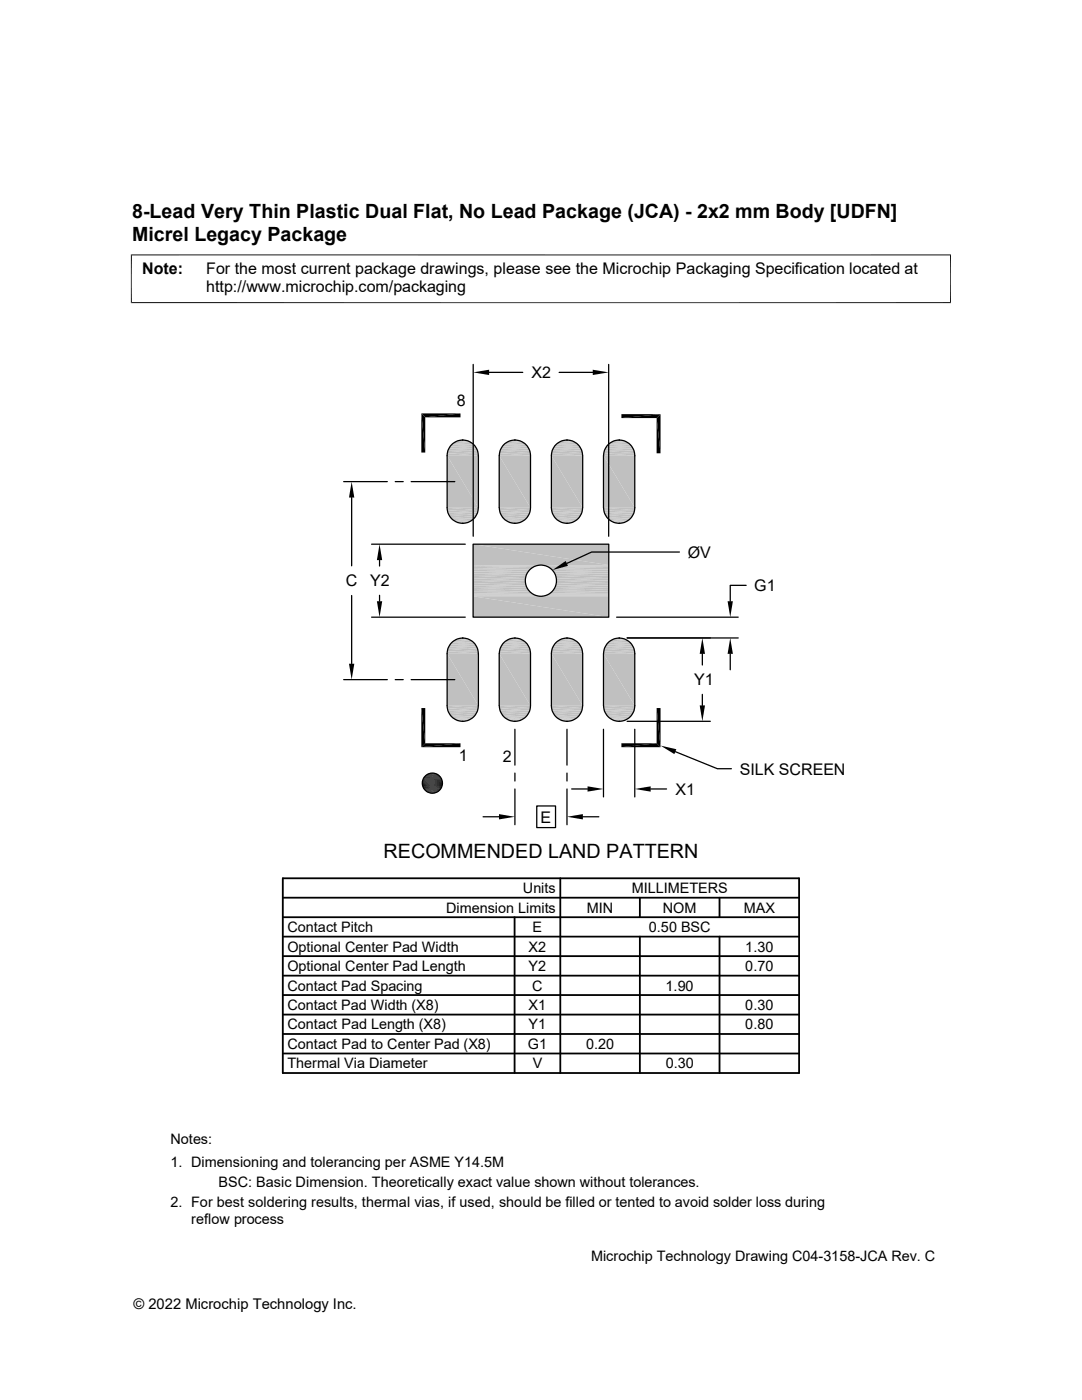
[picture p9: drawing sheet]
<svg xmlns="http://www.w3.org/2000/svg" width="216mm" height="279mm" viewBox="0 0 216 279" stroke-linecap="round" stroke-linejoin="round" font-family="sans-serif">
<g fill="#c0c0c0">
<path d="M91.8 87.8h1z"/>
<path d="M102.3 87.8h.9z"/>
<path d="M112.6 87.8h1z"/>
<path d="M123.1 87.8h.9z"/>
<path d="M122.6 88l.5-.2 1.4 .2z"/>
<path d="M123.1 87.8l1.4 .2z"/>
<path d="M112.2 88l.4-.2 1.5 .2z"/>
<path d="M112.6 87.8l1.5 .2z"/>
<path d="M101.8 88l.5-.2 1.4 .2z"/>
<path d="M102.3 87.8l1.4 .2z"/>
<path d="M91.4 88l.4-.2 1.5 .2z"/>
<path d="M91.8 87.8l1.5 .2z"/>
</g>
<path d="M90.9 88.1h2.8M101.3 88.1h2.9M111.7 88.1h2.9M122.1 88.1h2.9" fill="none" stroke="#c0c0c0" stroke-width=".2"/>
<path d="M90.5 88.3h3.7M100.9 88.3h3.7M111.3 88.3h3.7M121.7 88.3h3.7" fill="none" stroke="#c0c0c0" stroke-width=".25"/>
<path d="M90.1 88.6h4.4M100.5 88.6h4.4M110.9 88.6h4.5M121.3 88.6h4.5" fill="none" stroke="#c0c0c0" stroke-width=".32"/>
<path d="M89.8 88.9h5M100.2 88.9h5.1M110.6 88.9h5.1M121 88.9h5.1" fill="none" stroke="#c0c0c0" stroke-width=".36"/>
<path d="M89.6 89.3h5.5M99.9 89.3h5.6M110.4 89.3h5.5M120.8 89.3h5.5" fill="none" stroke="#c0c0c0" stroke-width=".42"/>
<path d="M89.4 89.7h5.9M99.8 89.7h5.9M110.2 89.7h5.9M120.6 89.7h5.9" fill="none" stroke="#c0c0c0" stroke-width=".44"/>
<g fill="#c0c0c0">
<path d="M120.6 90l6 .4h-6.1z"/>
<path d="M120.6 90h5.9l.1 .4z"/>
<path d="M110.2 90l6 .4h-6.1z"/>
<path d="M110.2 90h5.9l.1 .4z"/>
<path d="M99.8 90l6 .4h-6.1z"/>
<path d="M99.8 90h5.9l.1 .4z"/>
<path d="M89.4 90l6 .4h-6.2z"/>
<path d="M89.4 90h5.9l.1 .4z"/>
<path d="M120.5 90.4l6.2 .5h-6.3z"/>
<path d="M120.5 90.4h6.1l.1 .5z"/>
<path d="M110.1 90.4l6.2 .5h-6.3z"/>
<path d="M110.1 90.4h6.1l.1 .5z"/>
<path d="M99.7 90.4l6.2 .5h-6.3z"/>
<path d="M99.7 90.4h6.1l.1 .5z"/>
<path d="M89.2 90.4l6.3 .5h-6.3z"/>
<path d="M89.2 90.4h6.2l.1 .5z"/>
<path d="M120.4 90.9l6.3 10.4h-6.3z"/>
<path d="M120.4 90.9h6.3v10.4z"/>
<path d="M110 90.9l6.3 10.4h-6.3z"/>
<path d="M110 90.9h6.3v10.4z"/>
<path d="M99.6 90.9l6.3 10.4h-6.3z"/>
<path d="M99.6 90.9h6.3v10.4z"/>
<path d="M89.2 90.9l6.3 10.4h-6.3z"/>
<path d="M89.2 90.9h6.3v10.4z"/>
<path d="M120.4 101.3l6.2 .5h-6.1z"/>
<path d="M120.4 101.3h6.3l-.1 .5z"/>
<path d="M110 101.3l6.2 .5h-6.1z"/>
<path d="M110 101.3h6.3l-.1 .5z"/>
<path d="M99.6 101.3l6.2 .5h-6.1z"/>
<path d="M99.6 101.3h6.3l-.1 .5z"/>
<path d="M89.2 101.3l6.2 .5h-6.2z"/>
<path d="M89.2 101.3h6.3l-.1 .5z"/>
<path d="M120.5 101.8l6 .5h-5.9z"/>
<path d="M120.5 101.8h6.1l-.1 .5z"/>
<path d="M110.1 101.8l6 .5h-5.9z"/>
<path d="M110.1 101.8h6.1l-.1 .5z"/>
<path d="M99.7 101.8l6 .5h-5.9z"/>
<path d="M99.7 101.8h6.1l-.1 .5z"/>
<path d="M89.2 101.8l6.1 .5h-5.9z"/>
<path d="M89.2 101.8h6.2l-.1 .5z"/>
</g>
<path d="M89.4 102.5h5.9M99.8 102.5h5.9M110.2 102.5h5.9M120.6 102.5h5.9" fill="none" stroke="#c0c0c0" stroke-width=".44"/>
<path d="M89.6 103h5.5M99.9 103h5.6M110.4 103h5.5M120.8 103h5.5" fill="none" stroke="#c0c0c0" stroke-width=".42"/>
<path d="M89.8 103.3h5M100.2 103.3h5.1M110.6 103.3h5.1M121 103.3h5.1" fill="none" stroke="#c0c0c0" stroke-width=".36"/>
<path d="M90.1 103.7h4.4M100.5 103.7h4.4M110.9 103.7h4.5M121.3 103.7h4.5" fill="none" stroke="#c0c0c0" stroke-width=".32"/>
<path d="M90.5 104h3.7M100.9 104h3.7M111.3 104h3.7M121.7 104h3.7" fill="none" stroke="#c0c0c0" stroke-width=".28"/>
<path d="M90.9 104.2h2.8M101.3 104.2h2.9M111.7 104.2h2.9M122.1 104.2h2.9" fill="none" stroke="#c0c0c0" stroke-width=".2"/>
<g fill="#c0c0c0">
<path d="M91.8 104.4h1z"/>
<path d="M102.3 104.4h.9z"/>
<path d="M112.6 104.4h1z"/>
<path d="M123.1 104.4h.9z"/>
<path d="M122.6 104.3l1.4 .1z"/>
<path d="M122.6 104.3h1.9l-.5 .1z"/>
<path d="M112.2 104.3l1.4 .1z"/>
<path d="M112.2 104.3h1.9l-.5 .1z"/>
<path d="M101.8 104.3l1.4 .1z"/>
<path d="M101.8 104.3h1.9l-.5 .1z"/>
<path d="M91.4 104.3l1.4 .1z"/>
<path d="M91.4 104.3h1.9l-.5 .1z"/>
<path d="M91.8 127.4h1z"/>
<path d="M102.3 127.4h.9z"/>
<path d="M112.6 127.4h1z"/>
<path d="M123.1 127.4h.9z"/>
<path d="M122.6 127.5l.5-.1 1.4 .1z"/>
<path d="M123.1 127.4l1.4 .1z"/>
<path d="M112.2 127.5l.4-.1 1.5 .1z"/>
<path d="M112.6 127.4l1.5 .1z"/>
<path d="M101.8 127.5l.5-.1 1.4 .1z"/>
<path d="M102.3 127.4l1.4 .1z"/>
<path d="M91.4 127.5l.4-.1 1.5 .1z"/>
<path d="M91.8 127.4l1.5 .1z"/>
</g>
<path d="M90.9 127.6h2.8M101.3 127.6h2.9M111.7 127.6h2.9M122.1 127.6h2.9" fill="none" stroke="#c0c0c0" stroke-width=".2"/>
<path d="M90.5 127.8h3.7M100.9 127.8h3.7M111.3 127.8h3.7M121.7 127.8h3.7" fill="none" stroke="#c0c0c0" stroke-width=".28"/>
<path d="M90.1 128.1h4.4M100.5 128.1h4.4M110.9 128.1h4.5M121.3 128.1h4.5" fill="none" stroke="#c0c0c0" stroke-width=".32"/>
<path d="M89.8 128.4h5M100.2 128.4h5.1M110.6 128.4h5.1M121 128.4h5.1" fill="none" stroke="#c0c0c0" stroke-width=".36"/>
<path d="M89.6 128.8h5.5M99.9 128.8h5.6M110.4 128.8h5.5M120.8 128.8h5.5" fill="none" stroke="#c0c0c0" stroke-width=".42"/>
<path d="M89.4 129.3h5.9M99.8 129.3h5.9M110.2 129.3h5.9M120.6 129.3h5.9" fill="none" stroke="#c0c0c0" stroke-width=".44"/>
<g fill="#c0c0c0">
<path d="M120.6 129.5l6 .5h-6.1z"/>
<path d="M120.6 129.5h5.9l.1 .5z"/>
<path d="M110.2 129.5l6 .5h-6.1z"/>
<path d="M110.2 129.5h5.9l.1 .5z"/>
<path d="M99.8 129.5l6 .5h-6.1z"/>
<path d="M99.8 129.5h5.9l.1 .5z"/>
<path d="M89.4 129.5l6 .5h-6.2z"/>
<path d="M89.4 129.5h5.9l.1 .5z"/>
<path d="M120.5 130l6.2 .5h-6.3z"/>
<path d="M120.5 130h6.1l.1 .5z"/>
<path d="M110.1 130l6.2 .5h-6.3z"/>
<path d="M110.1 130h6.1l.1 .5z"/>
<path d="M99.7 130l6.2 .5h-6.3z"/>
<path d="M99.7 130h6.1l.1 .5z"/>
<path d="M89.2 130l6.3 .5h-6.3z"/>
<path d="M89.2 130h6.2l.1 .5z"/>
<path d="M120.4 130.5l6.3 10.3h-6.3z"/>
<path d="M120.4 130.5h6.3v10.3z"/>
<path d="M110 130.5l6.3 10.3h-6.3z"/>
<path d="M110 130.5h6.3v10.3z"/>
<path d="M99.6 130.5l6.3 10.3h-6.3z"/>
<path d="M99.6 130.5h6.3v10.3z"/>
<path d="M89.2 130.5l6.3 10.3h-6.3z"/>
<path d="M89.2 130.5h6.3v10.3z"/>
<path d="M120.4 140.8l6.2 .5h-6.1z"/>
<path d="M120.4 140.8h6.3l-.1 .5z"/>
<path d="M110 140.8l6.2 .5h-6.1z"/>
<path d="M110 140.8h6.3l-.1 .5z"/>
<path d="M99.6 140.8l6.2 .5h-6.1z"/>
<path d="M99.6 140.8h6.3l-.1 .5z"/>
<path d="M89.2 140.8l6.2 .5h-6.2z"/>
<path d="M89.2 140.8h6.3l-.1 .5z"/>
<path d="M120.5 141.3l6 .5h-5.9z"/>
<path d="M120.5 141.3h6.1l-.1 .5z"/>
<path d="M110.1 141.3l6 .5h-5.9z"/>
<path d="M110.1 141.3h6.1l-.1 .5z"/>
<path d="M99.7 141.3l6 .5h-5.9z"/>
<path d="M99.7 141.3h6.1l-.1 .5z"/>
<path d="M89.2 141.3l6.1 .5h-5.9z"/>
<path d="M89.2 141.3h6.2l-.1 .5z"/>
</g>
<path d="M89.4 142h5.9M99.8 142h5.9M110.2 142h5.9M120.6 142h5.9" fill="none" stroke="#c0c0c0" stroke-width=".44"/>
<path d="M89.6 142.5h5.5M99.9 142.5h5.6M110.4 142.5h5.5M120.8 142.5h5.5" fill="none" stroke="#c0c0c0" stroke-width=".42"/>
<path d="M89.8 142.9h5M100.2 142.9h5.1M110.6 142.9h5.1M121 142.9h5.1" fill="none" stroke="#c0c0c0" stroke-width=".36"/>
<path d="M90.1 143.2h4.4M100.5 143.2h4.4M110.9 143.2h4.5M121.3 143.2h4.5" fill="none" stroke="#c0c0c0" stroke-width=".32"/>
<path d="M90.5 143.5h3.7M100.9 143.5h3.7M111.3 143.5h3.7M121.7 143.5h3.7" fill="none" stroke="#c0c0c0" stroke-width=".25"/>
<path d="M90.9 143.7h2.8M101.3 143.7h2.9M111.7 143.7h2.9M122.1 143.7h2.9" fill="none" stroke="#c0c0c0" stroke-width=".2"/>
<g fill="#c0c0c0">
<path d="M91.8 143.9h1z"/>
<path d="M102.3 143.9h.9z"/>
<path d="M112.6 143.9h1z"/>
<path d="M123.1 143.9h.9z"/>
<path d="M122.6 143.8l1.4 .1z"/>
<path d="M122.6 143.8h1.9l-.5 .1z"/>
<path d="M112.2 143.8l1.4 .1z"/>
<path d="M112.2 143.8h1.9l-.5 .1z"/>
<path d="M101.8 143.8l1.4 .1z"/>
<path d="M101.8 143.8h1.9l-.5 .1z"/>
<path d="M91.4 143.8l1.4 .1z"/>
<path d="M91.4 143.8h1.9l-.5 .1z"/>
<path d="M94.4 108.6l27.1 4.2h-27.1z"/>
<path d="M94.4 108.6h27.1v4.2z"/>
</g>
<path d="M94.4 112.8h27.1M94.4 112.9h13M94.4 113h12.6M108.4 112.9h13.1M108.9 113h12.6" fill="none" stroke="#c0c0c0" stroke-width=".2"/>
<path d="M94.4 113.2h12.1M109.3 113.2h12.2" fill="none" stroke="#c0c0c0" stroke-width=".25"/>
<path d="M94.4 113.5h11.7M109.8 113.5h11.7" fill="none" stroke="#c0c0c0" stroke-width=".32"/>
<path d="M94.4 113.9h11.3M110.2 113.9h11.3" fill="none" stroke="#c0c0c0" stroke-width=".36"/>
<path d="M94.4 114.3h11M110.5 114.3h11" fill="none" stroke="#c0c0c0" stroke-width=".42"/>
<path d="M94.4 114.7h10.8M110.7 114.7h10.8" fill="none" stroke="#c0c0c0" stroke-width=".44"/>
<g fill="#c0c0c0">
<path d="M110.9 114.9l10.6 .5h-10.5z"/>
<path d="M110.9 114.9h10.6v.5z"/>
<path d="M94.4 114.9l10.5 .5h-10.5z"/>
<path d="M94.4 114.9h10.6l-.1 .5z"/>
<path d="M111 115.4l10.5 .5h-10.4z"/>
<path d="M111 115.4h10.5v.5z"/>
<path d="M94.4 115.4l10.4 .5h-10.4z"/>
<path d="M94.4 115.4h10.5l-.1 .5z"/>
<path d="M111.1 115.9l10.4 .5h-10.5z"/>
<path d="M111.1 115.9h10.4v.5z"/>
<path d="M94.4 115.9l10.5 .5h-10.5z"/>
<path d="M94.4 115.9h10.4l.1 .5z"/>
<path d="M111 116.4l10.5 .5h-10.6z"/>
<path d="M111 116.4h10.5v.5z"/>
<path d="M94.4 116.4l10.6 .5h-10.6z"/>
<path d="M94.4 116.4h10.5l.1 .5z"/>
</g>
<path d="M94.4 117.1h10.8M110.7 117.1h10.8" fill="none" stroke="#c0c0c0" stroke-width=".44"/>
<path d="M94.4 117.5h11M110.5 117.5h11" fill="none" stroke="#c0c0c0" stroke-width=".42"/>
<path d="M94.4 117.9h11.3M110.2 117.9h11.3" fill="none" stroke="#c0c0c0" stroke-width=".36"/>
<path d="M94.4 118.2h11.7M109.8 118.2h11.7" fill="none" stroke="#c0c0c0" stroke-width=".32"/>
<path d="M94.4 118.5h12.1M109.3 118.5h12.2" fill="none" stroke="#c0c0c0" stroke-width=".25"/>
<path d="M94.4 118.8h12.6M94.4 118.9h13M94.4 119h27.1M108.4 118.9h13.1M108.9 118.8h12.6" fill="none" stroke="#c0c0c0" stroke-width=".2"/>
<g fill="#c0c0c0">
<path d="M94.4 119l27.1 4.2h-27.1z"/>
<path d="M94.4 119h27.1v4.2z"/>
</g>
<g fill="none" stroke="#000" stroke-width=".25">
<path d="M94.4 72.7v34.3M97.6 74.3h6.7M111.6 74.3h6.7M121.5 72.7v34.3M68.6 96.1h8.7M70.2 99.3v13.6M78.9 96.1h1.6M82 96.1h8.7M92.3 87.8a3.1 3.1 0 0 0-3.1 3.1v10.4a3.1 3.1 0 0 0 3.1 3.1M92.3 87.8h.1M92.3 87.8a3.1 3.1 0 0 1 3.1 3.1M95.5 90.9v10.4"/>
<path d="M102.7 87.8a3.1 3.1 0 0 0-3.1 3.1v10.4a3.1 3.1 0 0 0 3.1 3.1M102.7 87.8h.1M102.7 87.8a3.1 3.1 0 0 1 3.2 3.1v10.4a3.1 3.1 0 0 1-3.2 3.1M113.1 87.8a3.1 3.1 0 0 1 3.1 3.1M113.1 87.8a3.1 3.1 0 0 0-3.1 3.1v10.4a3.1 3.1 0 0 0 3.1 3.1M113.1 87.8h.1M116.3 90.9v10.4M123.5 87.8a3.1 3.1 0 0 0-3.1 3.1v10.4a3.1 3.1 0 0 0 3.1 3.1M123.5 87.8h.1M123.5 87.8a3.1 3.1 0 0 1 3.2 3.1v10.4a3.1 3.1 0 0 1-3.2 3.1M70.2 118.9v13.6M74.1 108.6h18.7"/>
<path d="M75.7 111.8v1.2M75.7 118.8v1.2M92.3 104.5h.1M94.4 108.6h27.1v14.6h-27.1zM95.4 101.3a3.1 3.1 0 0 1-3.1 3.1M102.7 104.5h.1M113.1 104.5h.1M116.2 101.3a3.1 3.1 0 0 1-3.1 3.1M123.5 104.5h.1M135.6 110.2h-17.6l-4.9 2.2M148.9 116.8h-3.2v3.2M68.6 135.6h8.7"/>
<path d="M74.1 123.2h18.7M78.9 135.6h1.6M82 135.6h8.7M92.3 127.3h.1M95.4 130.5a3.1 3.1 0 0 0-3.1-3.2 3.1 3.1 0 0 0-3.1 3.2v10.3a3.1 3.1 0 0 0 3.1 3.2M95.5 130.5v10.3M100.5 128.2a3.1 3.1 0 0 1 3.4-.6 3.1 3.1 0 0 1 2 2.9v10.3a3.1 3.1 0 0 1-3.2 3.2 3.1 3.1 0 0 1-3.1-3.2l.1-10.7 .2-1zM102.7 127.3h.1M113.1 127.3h.1M116.2 130.5a3.1 3.1 0 0 0-3.1-3.2 3.1 3.1 0 0 0-3.1 3.2v10.3a3.1 3.1 0 0 0 3.1 3.2M116.3 130.5v10.3M121.3 128.2a3.1 3.1 0 0 1 3.4-.6 3.1 3.1 0 0 1 2 2.9v10.3a3.1 3.1 0 0 1-3.2 3.2 3.1 3.1 0 0 1-3.1-3.2l.1-10.7 .3-1z"/>
<path d="M123 123.2h24.3M123.5 127.3h.1M125.1 127.3h22.2M140.1 130.5v2.2M140.1 138.6v2.2M145.7 130.5v3.2M92.3 144h.1M95.4 140.8a3.1 3.1 0 0 1-3.1 3.2M102.7 144h.1M102.7 145.5v7.2M102.7 154.3v1.6M102.7 157.5v7.1"/>
<path d="M113.1 144h.1M113.1 145.5v7.2M113.1 154.3v1.6M113.1 157.5v7.1M114.1 157.5h3.1M116.2 140.8a3.1 3.1 0 0 1-3.1 3.2M120.4 145.5v13.5M123.5 144h.1M125.1 144h16.6M126.7 145.5v13.5M129.8 157.5h3.2M134.7 150l8.5 3.4h2.7"/>
<path d="M96.4 163h3.2M107.1 160.8h3.7v4.4h-3.7zM116.3 163h3.2"/>
<circle cx="107.9" cy="115.9" r="3.1"/>
<circle cx="86.3" cy="156.3" r="2.01"/>
</g>
<g fill="none" stroke="#000" stroke-width=".2">
<path d="M26.1 50.9h163.7M26.2 50.8v9.7M189.7 50.8v9.7M26.1 60.4h163.7M84.2 156h4.1M84.2 156.2h4.1M84.2 156.4h4.1M84.2 156.6h4.1M84.3 155.8h4M84.3 156.8h4M84.3 157h3.9M84.3 155.6h3.9"/>
<path d="M84.4 155.4h3.8M84.4 157.1h3.8M84.5 157.3h3.6M84.5 155.3h3.6M84.6 157.5h3.4M84.6 155.1h3.4M84.7 155h3.2M84.7 157.6h3.2M84.8 157.8h2.9M84.8 154.8h2.9M84.9 154.7h2.7M84.9 157.9h2.7"/>
<path d="M85.1 154.6h2.3M85.1 158h2.3M85.3 158.1h2M85.3 154.5h2"/>
</g>
<g fill="#000">
<path d="M94.4 74.3l3.2-.5v1zM118.3 73.8l3.2 .5-3.2 .5zM70.2 96.1l.5 3.2h-1.1zM84.1 82.5l.8 7.8h-.8zM84.1 82.5h7.8l-7 .8zM84.1 82.5l.8 .8v7zM84.9 83.3l7-.8v.8zM124 82.7h7.8l-7.8 .7zM124 83.4l7.8-.7-.8 .7zM131 83.4l.8 7.1h-.8zM131 83.4l.8-.7v7.8zM75.2 120h1.1l-.6 3.2z"/>
<path d="M75.7 108.6l.6 3.2h-1.1zM110.2 113.8l2.7-1.8 .4 .9zM145.2 120h1l-.5 3.2zM69.6 132.5h1.1l-.5 3.1zM140.1 127.3l.6 3.2h-1.1zM145.7 127.3l.5 3.2h-1zM84.1 141.3l.8 7-.8 .8zM84.1 141.3h.8v7zM85.3 158.1h1.8zM85.4 154.4l1.9 .1zM85.4 158.1l1.5 .1zM85.4 158.1h1.7z"/>
<path d="M85.4 154.4h1.7zM85.6 154.4h1.5zM85.6 158.2l1.1 .1zM85.6 158.2h1.3zM85.6 154.4h1.3zM85.8 154.3l1.1 .1zM85.8 158.3h.7zM85.8 158.3h.9zM85.8 154.3h.9zM86 154.3h.7zM86 158.3h.5zM86 154.3h.5z"/>
<path d="M84.1 149.1l7.8-.8v.8zM84.9 148.3h7l-7.8 .8zM117.2 156.9l3.2 .6-3.2 .5zM126.7 157.5l3.1-.6v1.1zM131 141.3l.8 7.8-.8-.8zM124 148.3h7l-7 .8zM131 141.3h.8v7.8zM124 149.1l7-.8 .8 .8zM131.8 148.8l3.2 .7-.4 1zM139.6 140.8h1.1l-.6 3.2zM99.6 162.5l3.1 .5-3.1 .5zM113.1 163l3.2-.5v1z"/>
</g>
<g fill="none" stroke="#000" stroke-width=".36">
<path d="M56.4 179.2h103M56.4 175.3h103v38.8h-103zM111.8 175.3v38.8M127.7 179.2v3.8M143.6 179.2v3.8M56.4 183h103M56.4 190.8h103M56.4 186.9h103M56.4 194.7h103M56.4 198.6h103M102.7 183v31.1M127.7 186.9v27.2"/>
<path d="M143.6 186.9v27.2M56.4 202.5h103M56.4 210.2h103M56.4 206.4h103"/>
</g>
<g font-size="3.9">
<text x="26.4" y="43.5">8-Lead Very Thin Plastic Dual Flat, No Lead Package (JCA) - 2x2 mm Body [UDFN]</text>
<text x="26.4" y="48">Micrel Legacy Package</text>
<text x="76.5" y="171.1">RECOMMENDED LAND PATTERN</text>
</g>
<g font-size="3.2">
<text x="28.4" y="54.6">Note:</text>
<text x="41.1" y="58.3">http://www.microchip.com/packaging</text>
<text x="41.1" y="54.6">For the most current package drawings, please see the Microchip Packaging Specification located at</text>
<text x="106.1" y="75.5">X2</text>
<text x="91.2" y="81">8</text>
<text x="137.2" y="111.4">ØV</text>
<text x="69" y="117">C</text>
<text x="73.9" y="117">Y2</text>
<text x="150.5" y="117.9">G1</text>
<text x="138.5" y="136.8">Y1</text>
<text x="91.6" y="152">1</text>
<text x="100.4" y="152">2</text>
<text x="147.6" y="154.6">SILK SCREEN</text>
<text x="134.8" y="158.6">X1</text>
<text x="107.9" y="164.1">E</text>
</g>
<g font-size="2.9">
<text x="104.3" y="178.2">Units</text>
<text x="126" y="178.2">MILLIMETERS</text>
<text x="89" y="182.1">Dimension Limits</text>
<text x="117.1" y="182.1">MIN</text>
<text x="132.3" y="182.1">NOM</text>
<text x="148.4" y="182.1">MAX</text>
<text x="57.3" y="189.9">Optional Center Pad Width</text>
<text x="57.3" y="186">Contact Pitch</text>
<text x="105.5" y="189.9">X2</text>
<text x="106.3" y="186">E</text>
<text x="129.5" y="186">0.50 BSC</text>
<text x="148.7" y="189.9">1.30</text>
<text x="57.3" y="197.7">Contact Pad Spacing</text>
<text x="57.3" y="193.8">Optional Center Pad Length</text>
<text x="105.5" y="193.8">Y2</text>
<text x="106.2" y="197.7">C</text>
<text x="132.8" y="197.7">1.90</text>
<text x="148.7" y="193.8">0.70</text>
<text x="57.3" y="201.6">Contact Pad Width (X8)</text>
<text x="105.5" y="201.6">X1</text>
<text x="148.7" y="201.6">0.30</text>
<text x="57.3" y="209.3">Contact Pad to Center Pad (X8)</text>
<text x="57.3" y="205.4">Contact Pad Length (X8)</text>
<text x="105.3" y="209.3">G1</text>
<text x="105.5" y="205.4">Y1</text>
<text x="116.9" y="209.3">0.20</text>
<text x="148.7" y="205.4">0.80</text>
<text x="57.3" y="213.2">Thermal Via Diameter</text>
<text x="106.3" y="213.2">V</text>
<text x="132.8" y="213.2">0.30</text>
<text x="34" y="228.3">Notes:</text>
<text x="34" y="232.9">1. Dimensioning and tolerancing per ASME Y14.5M</text>
<text x="43.6" y="236.9">BSC: Basic Dimension. Theoretically exact value shown without tolerances.</text>
<text x="34" y="241">2. For best soldering results, thermal vias, if used, should be filled or tented to avoid solder loss during</text>
<text x="38.1" y="244.3">reflow process</text>
<text x="117.9" y="251.7">Microchip Technology Drawing C04-3158-JCA Rev. C</text>
<text x="26.6" y="261.3">© 2022 Microchip Technology Inc.</text>
</g>
</svg>
